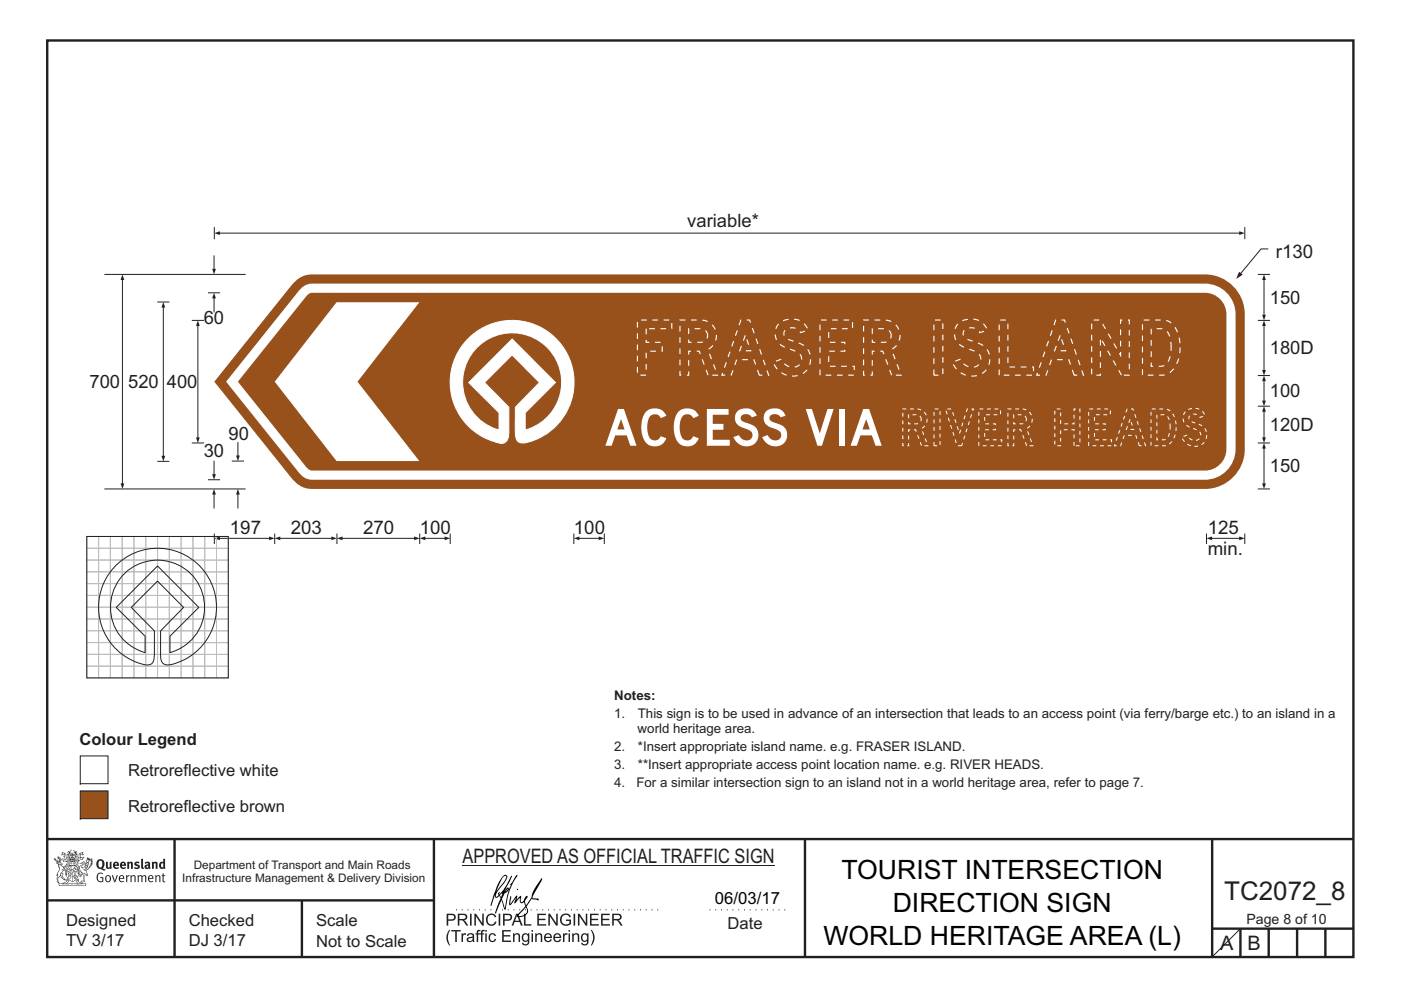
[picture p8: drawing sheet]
<svg xmlns="http://www.w3.org/2000/svg" width="297mm" height="210mm" viewBox="0 0 297 210" stroke-linecap="round" stroke-linejoin="round" font-family="sans-serif">
<g fill="none" stroke="#231f20" stroke-width=".51">
<path d="M10 8.6h276.9v194.4h-276.9zM10 178h277M37 178v25M92 178v25M170.7 177.9v25M257 178v25M10 191h82M64 191v12M257 197h30M263 197v6M269 197v6M275 197v6"/>
<path d="M281 197v6"/>
</g>
<path d="M96.7 193h43.3M150.4 193h16.9" fill="none" stroke="#231f20" stroke-width=".21" stroke-dasharray=".2 1" stroke-linecap="butt"/>
<path d="M98.1 183.5h66.1" fill="none" stroke="#231f20" stroke-width=".21"/>
<g fill="#231f20">
<path d="M21.1 182.6a.94 .94 0 0 0 .2 1.4 .84 .84 0 0 0 0-1.5zM20.7 182.5a.92 .92 0 0 1 1.2-.1 .92 .92 0 0 1 .2 1.2l-.3 .6 .6 .2-.1 .2-.6-.1a1.41 1.41 0 0 1-1.3-1.2z" fill-rule="evenodd"/>
<path d="M22.5 182.8l.4-.1v1.2l.1 .1 .3-.1v-1.1h.3l.1 1.4a1.26 1.26 0 0 1-1.2-.1z" fill-rule="evenodd"/>
<path d="M24.5 183.1l-.1 .3h.4l-.1-.3zM24.1 183a.66 .66 0 0 1 .9-.1 .66 .66 0 0 1 .2 .8h-.8v.2a.42 .42 0 0 0 .7 0l.1 .2a.79 .79 0 0 1-1.1 0 .79 .79 0 0 1 0-1.1z" fill-rule="evenodd"/>
<path d="M26 183.1l-.1 .3h.4l-.1-.3zM25.6 183a.66 .66 0 0 1 .9-.1 .66 .66 0 0 1 .2 .8h-.8v.2a.42 .42 0 0 0 .6 0l.2 .2a.79 .79 0 0 1-1.1 0 .79 .79 0 0 1 0-1.1z" fill-rule="evenodd"/>
<path d="M26.9 182.8l.4-.1v.2a.46 .46 0 0 1 .5-.1 .46 .46 0 0 1 .4 .4v1.1h-.4v-1l-.1-.2-.3 .1v1.1h-.4z" fill-rule="evenodd"/>
<path d="M28.6 183l.5-.3 .5 .2-.1 .2h-.5l-.1 .2a.56 .56 0 0 1 .7 .6 .56 .56 0 0 1-.8 .4l-.4-.1 .2-.3 .4 .1 .2-.1-.6-.4z" fill-rule="evenodd"/>
<path d="M29.9 182.2l.4-.1v1.8l.2 .4h-.3l-.2-.2z" fill-rule="evenodd"/>
<path d="M31.1 183.7v.3l.3-.1v-.3zM30.7 183a.67 .67 0 0 1 .6-.2 .67 .67 0 0 1 .5 .5l.1 .8-.2 .3-.2-.2a.5 .5 0 0 1-.7 0 .5 .5 0 0 1 0-.7l.6-.1v-.3l-.6 .1z" fill-rule="evenodd"/>
<path d="M32.2 182.8l.3-.1 .1 .2a.46 .46 0 0 1 .5-.1 .46 .46 0 0 1 .3 .4v1.1h-.4v-1l-.1-.2-.3 .1v1.1h-.4z" fill-rule="evenodd"/>
<path d="M34.3 183.1l-.1 .7 .2 .2 .2-.1v-.7zM34.6 182.1l.4 .1 .1 2.1-.4-.1a.71 .71 0 0 1-1-.6 .71 .71 0 0 1 .9-.7z" fill-rule="evenodd"/>
<path d="M20.8 185.3l.7-.2 .4 .2-.2 .1a.69 .69 0 0 0-.8 .1 .69 .69 0 0 0-.1 .9l.2 .4 .5 .1h.2v-.7h-.4l-.1-.2h.7v1a.96 .96 0 0 1-1.2-.1 .96 .96 0 0 1-.2-1.1z" fill-rule="evenodd"/>
<path d="M22.6 185.9a.57 .57 0 0 0-.1 .7 .57 .57 0 0 0 .6 .3 .7 .7 0 0 0-.2-1.1zM22.5 185.8a.69 .69 0 0 1 1.1 .6 .69 .69 0 0 1-1.1 .5 1.04 1.04 0 0 1 0-1.1z" fill-rule="evenodd"/>
<path d="M23.7 185.7l.2-.1 .4 1.3 .4-1.3h.3l-.6 1.5h-.2z" fill-rule="evenodd"/>
<path d="M25.6 185.8l-.2 .4h.7l-.2-.4zM25.4 185.8a.59 .59 0 0 1 .7-.1 .59 .59 0 0 1 .2 .7h-.9a.45 .45 0 0 0 .3 .5 .45 .45 0 0 0 .5-.1l.1 .1a.74 .74 0 0 1-1-.1 .74 .74 0 0 1 .1-1z" fill-rule="evenodd"/>
<path d="M26.7 185.7l.2-.1 .1 .2 .5-.2-.1 .3-.4 .2v1h-.2z" fill-rule="evenodd"/>
<path d="M27.6 185.7l.2-.1 .1 .2a.45 .45 0 0 1 .5-.2 .45 .45 0 0 1 .3 .4v1.1h-.2v-1.1l-.2-.2-.4 .2v1.1h-.2z" fill-rule="evenodd"/>
<path d="M29.1 185.7l.3-.1v.2l.4-.2 .4 .3 .3-.3a.37 .37 0 0 1 .5 .4v1.1h-.2v-1.1l-.2-.2-.4 .2v1.1h-.2v-1.1l-.2-.2-.4 .2v1.1h-.2z" fill-rule="evenodd"/>
<path d="M31.8 185.8l-.2 .4h.7l-.2-.4zM31.5 185.8a.59 .59 0 0 1 .8-.1 .59 .59 0 0 1 .2 .7h-.9a.45 .45 0 0 0 .3 .5 .45 .45 0 0 0 .5-.1l.1 .1a.74 .74 0 0 1-1-.1 .74 .74 0 0 1 0-1z" fill-rule="evenodd"/>
<path d="M32.9 185.7l.2-.1 .1 .2a.45 .45 0 0 1 .4-.2 .45 .45 0 0 1 .4 .4v1.1h-.2v-1.1l-.2-.2-.4 .2v1.1h-.3z" fill-rule="evenodd"/>
<path d="M34.5 185.3l.2-.1v.4h.4l-.1 .2h-.3v1v.1h.3l-.1 .2-.4-.1v-1.2h-.2v-.2h.2z" fill-rule="evenodd"/>
<path d="M13.2 180.9l.5 .1-.6 .3 .3-.3zM13.7 181.2l.3 .1 .1 1 .3-.5 .1 .5h-.2l-.1 .3-.7 .1v-.3l-.4-.1 .3-.1 .6 .2-.4-.7h.2zM13.2 180.7v.4l-.3 .2 .3 .1 .4-.2 .1 .4-.3 .2h.2l.2 .5-.4-.2-.4 .1 .5 .6 .2-.1 .8 .1-.6 .6 .2 .1 .6-.2-.1-.3 .3-.2h-.2l-.1 .4-.5 .2 .5-.7h-.5l.6-.2-.4 .1 .3-.3-.1-.6-.1-.1-.3 .5v-.2a.8 .8 0 0 0-.9-1.1z" fill-rule="evenodd"/>
<path d="M17 181.1l.5-.2-.3 .2 .4 .2zM16.8 181.2h.1l.1 .9 .3-.2 .4-.1-.3 .3v.2h-.4l-.3 .3-.1-.3-.3-.1 .1-.1-.1-.4 .4 .6 .1-.1zM16.3 181.5l-.1 .9 .4 .1h-.6l.6 .1-.2 .1h-.3l.4 .4h-.2v.3l-.5-.8 .5 1 .4-.6-.4-.2 .9-.5 .2 .1 .4-.5 .1-.2-.8 .2-.1-.7 .4 .2 .5-.2-.4-.2 .2-.2a.88 .88 0 0 0-1 1.2z" fill-rule="evenodd"/>
<path d="M15.5 182.9l.3 .2h-.2v.3v-.3h-.2l.2-.1z" fill-rule="evenodd"/>
<path d="M15.1 182.9l.2 .2h-.2v.3v-.3h-.2h.2z" fill-rule="evenodd"/>
<path d="M14.9 182.8h.9l.1 .7-.3 .1-.8-.1zM14.8 182.4l-.2 1.2h1.4l-.2-1.2-.1 .2h-.8z" fill-rule="evenodd"/>
<path d="M14.9 184.5v.2l.3-.1-.1-.2zM14.4 183.8l.2 .2-.3 .2v.5l.2 .1 .3-.1-.4-.4 .3 .1h.4l-.2-.4 .2-.2zM14.3 183.7h.9a.5 .5 0 0 0 .1 .8l-.3 .3a.47 .47 0 0 1-.7-.1 .47 .47 0 0 1 0-.6l.1-.1z" fill-rule="evenodd"/>
<path d="M15.6 184.2l.1-.1a.33 .33 0 0 1 .5-.2 .33 .33 0 0 1 .1 .5l-.3-.1 .2-.2h-.4l-.1 .1h.2l.1 .3h.3v.2h-.6l.1-.1-.3-.1zM15.5 184.2l-.1 .4h.2l-.1 .2h.9v-.2a.44 .44 0 0 0 0-.7 .44 .44 0 0 0-.7 .1z" fill-rule="evenodd"/>
<path d="M15.7 185.7l.4 .1zM15.9 185.2l.1 .4h-.2zM15.9 185.1l-.3 .7-.3 .2a.98 .98 0 0 1 1.1 .1z" fill-rule="evenodd"/>
<path d="M15.6 186l.3 .2v-.2h.2l-.2 .5v-.2l-.3 .1 .2-.2z" fill-rule="evenodd"/>
<path d="M15 185.3l.1 .1-.2 .3zM14.6 185.9h.4a.22 .22 0 0 1-.2 .3 .22 .22 0 0 1-.2-.3zM14.5 185.3l.2 .4zM14.6 185.8l.4 .1zM14.7 185.2l.2 .1-.1 .4zM14.4 185.2l.1 .5a.36 .36 0 0 0 0 .5 .36 .36 0 0 0 .5 0 .36 .36 0 0 0 .1-.5 .41 .41 0 0 0-.1-.5 .41 .41 0 0 0-.6 0z" fill-rule="evenodd"/>
<path d="M14.6 184.1l.2 .2z" fill-rule="evenodd"/>
<path d="M18.3 183.4l.1-.1v.4l-.5 .4z" fill-rule="evenodd"/>
<path d="M17.5 182.9l.2-.1 .3 .2-.7 .8-.1 .3 .3 .1a1.07 1.07 0 0 0 .7-.9l.4-.3v.2a1.36 1.36 0 0 1-1 1.3 1.32 1.32 0 0 0 1.2-1.6l.5-.7-.2 .5 .4-.2-.4 .4 .4-.2-.4 .4h.4l-.5 .2h.4l-.4 .2h.4l-.4 .1 .1 .1h-.2l.1 .2-.2 .1a.82 .82 0 0 1-1 .6l.3 .1 .5 .9-.3 .1-.2-.4-.4-.2 .1 1.8 .2 .1-.6 .2-.2-.2 .5-.1v-.2a2.24 2.24 0 0 0-.7-2.1v-.3a.69 .69 0 0 1 .6-.9l.1-.2zM16.6 184.5l.5 1.3 .1-.8 .2 .3-.3 .7-.4-.8h-.1l.1-.2zM18.5 182.2l.1 .3 .2-.2v.3l.2-.3v.2l-.8 .6zM16.8 183.2l.7-.1 .1 .2a.87 .87 0 0 0-.8 .6 .87 .87 0 0 0 .2 .9l.2 .4-.1 .5-.3-1.1-.2-.1-.1 .1 .1 .2-.2 .4 .3 .1 .2 .7h.3l.3-.6a1.62 1.62 0 0 1 .1 1.4h-.3l-.2 .3h.2l.1 .2 .2-.2h.5l-.2-.3-.1-1.5 .2 .1a.4 .4 0 0 0 .2 .3 .4 .4 0 0 0 .5 0l-.5-1 .8-.6 .1-.3h.3l-.1-.1 .3-.3h-.2l.2-.3-.1 .1 .1-.3-.1 .1 .1-.4h-.1l.1-.3v-.1l-.2 .2-.1-.4-.2 .4-.1-.4-.1 .2-.2-.3v.3l-.2-.4-.4 1.6a.58 .58 0 0 1-.8 .6l.7-.8v-.4h-.4z" fill-rule="evenodd"/>
<path d="M18.2 185.4l.3 .1z" fill-rule="evenodd"/>
<path d="M12.5 187.4h5.7l-.1 .4h-5.5zM13.5 187.4l.5-.3 .4-.4v.1l.1 .1-.3 .4zM14 186.6l.3-.1-.2 .3zM16.3 186.7l.4 .4 .5 .3h-.6l-.3-.3-.1-.2zM16.4 186.5l.2 .1-.1 .2zM12.4 187.4l.1 .5h5.7l.1-.5-.8-.1-.6-.2-.3-.2 .1-.5a.47 .47 0 0 0-.6 .4 .47 .47 0 0 0 .4 .6h-2.3a.47 .47 0 0 0 .4-.6 .47 .47 0 0 0-.6-.4l.1 .5-.3 .2-.6 .2z" fill-rule="evenodd"/>
<path d="M13.3 187.6v.1zM13.3 187.5l-.1 .3h.2z" fill-rule="evenodd"/>
<path d="M13.5 187.5l.1 .2 .1-.2v.2z" fill-rule="evenodd"/>
<path d="M13.9 187.5l.1 .2zM13.8 187.5v.3l.2-.1v-.1z" fill-rule="evenodd"/>
<path d="M14.2 187.6l.1 .1zM14.2 187.5l-.1 .3h.3z" fill-rule="evenodd"/>
<path d="M14.4 187.5h.2l.1 .3h-.3z" fill-rule="evenodd"/>
<path d="M15.1 187.6v.1zM15.1 187.5l-.1 .3h.2z" fill-rule="evenodd"/>
<path d="M15.3 187.5h.2l-.1 .3z" fill-rule="evenodd"/>
<path d="M15.8 187.5h.2l-.1 .3z" fill-rule="evenodd"/>
<path d="M16.1 187.5l.1 .3z" fill-rule="evenodd"/>
<path d="M16.3 187.5l.1 .2zM16.3 187.5v.3l.2-.1v-.1z" fill-rule="evenodd"/>
<path d="M16.6 187.5h.2v.3h-.2z" fill-rule="evenodd"/>
<path d="M16.9 187.5l.1 .3h-.1z" fill-rule="evenodd"/>
<path d="M17.1 187.5l.1 .3z" fill-rule="evenodd"/>
<path d="M17.3 187.5l.1 .3z" fill-rule="evenodd"/>
<path d="M14.9 182.1a.71 .71 0 0 1 .9 .1zM15.6 182.2l.2 .2zM15 182.2l.3 .1zM14.8 182.3l.1 .1zM15.2 181.9h.3zM15.2 181.3h.1v.2zM15.2 181h.2v.2zM15.3 181.6l.1 .2h-.2zM15.4 181.3l.1 .2zM15 181.3l.1 .1-.1 .1zM15.6 181.3h.1v.2zM14.4 180.6l-.3 .3 .5-.2v.4h-.3l-.1 .6 .2-.5 .3 .9v.4h1.2v-.4l.4-.9 .2 .3-.2-.5-.2 .1v-.4l.4 .2-.3-.4-.2 .3-.5-.6v.1a.41 .41 0 0 1 .3 .3 .41 .41 0 0 1-.1 .5l.1-.2a1 1 0 0 1 0 1.1l-.2-.1-.1-.3h.4l-.2-.2 .2-.3-.3 .1v-.4l-.3 .2-.2-.2 .1 .4-.4-.1 .1 .3-.1 .2h.4l-.1 .3-.3 .1a.93 .93 0 0 1 .1-1.1l.1 .3v-.4h-.2l.4-.6-.5 .5-.1-.2z" fill-rule="evenodd"/>
<path d="M12.4 183.4l.4 .1 .6 .5v.2a.83 .83 0 0 1 .6 1.2v-.2a.75 .75 0 0 0-1-.8l.4 .2-.6 .7-.1 .5a.95 .95 0 0 0-.3 1.3l-.1-.1a.77 .77 0 0 1 .1-1.1l-.1-.5-.1 .1 .2-.5a1.31 1.31 0 0 0 0-1.6zM13 185.2l.3 .1-.1 .8 .5 .4-.2-.1a.68 .68 0 0 1-.6-.8zM12.1 183a.68 .68 0 0 1 1 .3l-.5 .1-.1-.3zM11.4 182.1a1.19 1.19 0 0 0 1 .8h-.5l.4 .4 .1 .6a.9 .9 0 0 1-.2 1.2l-.3 .5h.3v.2a1.04 1.04 0 0 0-.1 1.2l.2 .3 .3-.1-.1-.1a.8 .8 0 0 1 .2-1.2l.1-.2a.89 .89 0 0 0 1.1 .9l-.6-.6 .1-.8-.3-.1 .4-.5 .4 .3 .1 .8a1.01 1.01 0 0 0-.3-1.4l.3-.6-.4 .4a.41 .41 0 0 1 .4-.5h-.1l-.5 .2-.5-.4h.3a.5 .5 0 0 0-.5-.5l.3-.4-.3 .2 .3-.4-.1-.3-.1 .4-.1-.6-.1 .3-.1-.5-.1 .3-.3-.2 .3 .3-.3-.1a.62 .62 0 0 1 .5 .9l-.1-.4v.4l-.3-.1v-.4l-.1 .3-.1-.3-.1 .2-.1-.5-.1 .3-.1-.4v.4z" fill-rule="evenodd"/>
<path d="M12.6 183.1l.1-.1 .2 .2z" fill-rule="evenodd"/>
<path d="M14 183.6h2.7v1l-.1-.9h-2.5v1.2h2.5v-.3v.6v-.2h-1.2v1.9a2.13 2.13 0 0 0 1.3-1.7 1.69 1.69 0 0 1-1.6 1.8l-.6-.4-.4-.6-.1-1.2v.6l.4 .8 .9 .7v-1.9h-1.2z" fill-rule="evenodd"/>
<circle cx="17.7" cy="182.9" r=".08"/>
</g>
<path d="M94.7 193.8h1a.77 .77 0 0 1 .9 .7 .77 .77 0 0 1-.9 .8h-.7v1h-.3zM95 194.1v.9h.7a.47 .47 0 0 0 .6-.5 .47 .47 0 0 0-.6-.4zM97.1 193.8h1.1a.7 .7 0 0 1 .9 .6 .7 .7 0 0 1-.7 .8l.9 1.1h-.4l-.4-.5a.9 .9 0 0 0-1.1-.6v1.1h-.3zM97.4 194.1v.8h.7a.44 .44 0 0 0 .6-.3 .44 .44 0 0 0-.5-.5zM99.7 193.8h.3v2.5h-.3zM100.6 193.8h.3l1.3 2v-2h.4v2.5h-.4l-1.3-2v2h-.3zM103.4 194a1.1 1.1 0 0 1 1.8 .5l-.3 .1a.82 .82 0 0 0-1.1-.5 .82 .82 0 0 0-.4 1.1 .78 .78 0 0 0 .7 .9 .78 .78 0 0 0 .8-.7l.4 .1a1.17 1.17 0 0 1-1.5 .8 1.17 1.17 0 0 1-.8-1.5zM105.7 193.8h.4v2.5h-.4zM106.7 193.8h.9a.77 .77 0 0 1 1 .7 .77 .77 0 0 1-1 .8h-.6v1h-.3zM107 194.1v.9h.6a.47 .47 0 0 0 .6-.5 .47 .47 0 0 0-.6-.4zM109.4 193.8h.4l1 2.5h-.3l-.3-.7h-1.1l-.3 .7h-.3zM109.6 194.1l-.4 1.2h.9zM111.1 193.8h.3v2.2h1.3v.3h-1.6zM113.9 193.8h1.8v.3h-1.4v.8h1.3v.3h-1.3v.8h1.5v.3h-1.9zM116.3 193.8h.3l1.3 2v-2h.3v2.5h-.3l-1.3-2v2h-.3zM119.1 194a1.15 1.15 0 0 1 1.9 .5l-.3 .1a.91 .91 0 0 0-1.2-.4 .91 .91 0 0 0-.4 1.3 .98 .98 0 0 0 1.6 .3v-.5h-.7v-.3h1.1v1a1.37 1.37 0 0 1-2 0 1.37 1.37 0 0 1 0-2zM121.6 193.8h.3v2.5h-.3zM122.5 193.8h.4l1.3 2v-2h.3v2.5h-.3l-1.3-2v2h-.4zM125.1 193.8h1.8v.3h-1.5v.8h1.4v.3h-1.4v.8h1.6v.3h-1.9zM127.4 193.8h1.9v.3h-1.5v.8h1.4v.3h-1.4v.8h1.5v.3h-1.9zM129.8 193.8h1.1a.7 .7 0 0 1 .9 .6 .7 .7 0 0 1-.7 .8l.9 1.1h-.4l-.3-.5a.9 .9 0 0 0-1.2-.6v1.1h-.3zM130.1 194.1v.8h.7a.44 .44 0 0 0 .7-.3 .44 .44 0 0 0-.6-.5zM95.3 197.2h.2l-.4 .7a2.89 2.89 0 0 0 .4 2.6h-.2a2.55 2.55 0 0 1 0-3.3zM95.7 197.3h2v.3h-.8v2.2h-.4v-2.2h-.8zM97.9 198h.2v.2l.2-.2 .4-.1 .2 .1-.2 .3a.41 .41 0 0 0-.4 .1 .41 .41 0 0 0-.1 .4v1h-.3zM99.1 198.2a.83 .83 0 0 1 1.1-.2 .83 .83 0 0 1 .3 1l.1 .8h-.3l-.1-.2a.66 .66 0 0 1-.9 .3 .66 .66 0 0 1-.2-.9l1.1-.4a.46 .46 0 0 0-.4-.4 .46 .46 0 0 0-.5 .3h-.3zM99.4 199.1a.32 .32 0 0 0 0 .4 .32 .32 0 0 0 .4 .1l.4-.3v-.4zM101.2 197.4l.7-.1-.1 .2-.4 .2v.3h.3v.2h-.3v1.6h-.3v-1.6h-.3v-.2h.3zM102.1 197.4l.7-.1-.1 .2-.4 .2v.3h.3v.2h-.3v1.6h-.3v-1.6h-.3v-.2h.3zM102.9 197.3h.3v.3h-.3zM102.9 198h.3v1.8h-.3zM103.9 198.1a.78 .78 0 0 1 1.2 .4h-.3a.5 .5 0 0 0-.6-.3 .5 .5 0 0 0-.3 .7 .5 .5 0 0 0 .3 .6 .5 .5 0 0 0 .7-.4l.3 .1a.85 .85 0 0 1-1.2 .6 .85 .85 0 0 1-.4-1.3zM106.5 197.3h1.8v.3h-1.5v.7h1.4v.3h-1.4v.9h1.5v.3h-1.8zM108.8 198h.3v.2a.65 .65 0 0 1 .7-.3 .65 .65 0 0 1 .5 .8v1.1h-.4v-1.1a.45 .45 0 0 0-.5-.5 .45 .45 0 0 0-.3 .6v1h-.3zM110.9 198.1l.5-.2 .5 .3v-.2h.3v1.5a.8 .8 0 0 1-.5 1 .8 .8 0 0 1-1-.6l.3 .1a.52 .52 0 0 0 .7 .2 .52 .52 0 0 0 .2-.6 .88 .88 0 0 1-1.2-.3 .88 .88 0 0 1 .2-1.2zM111.1 198.3a.6 .6 0 0 0-.1 .9 .6 .6 0 0 0 .9 0 .61 .61 0 0 0 0-.7 .61 .61 0 0 0-.8-.2zM112.7 197.3h.3v.3h-.3zM112.7 198h.3v1.8h-.3zM113.5 198h.3v.2a.65 .65 0 0 1 .8-.3 .65 .65 0 0 1 .4 .8v1.1h-.3v-1.1a.45 .45 0 0 0-.6-.5 .45 .45 0 0 0-.3 .6v1h-.3zM115.6 198.2a.85 .85 0 0 1 1-.2 .85 .85 0 0 1 .4 1h-1.3a.53 .53 0 0 0 .4 .6 .53 .53 0 0 0 .6-.4h.3a.91 .91 0 0 1-1.3 .5 .91 .91 0 0 1-.3-1.3zM115.8 198.3l-.1 .4h1l-.4-.5zM117.5 198.2a.85 .85 0 0 1 1.1-.2 .85 .85 0 0 1 .4 1h-1.4a.53 .53 0 0 0 .4 .6 .53 .53 0 0 0 .7-.4h.3a.91 .91 0 0 1-1.3 .5 .91 .91 0 0 1-.3-1.3zM117.8 198.3l-.2 .4h1.1l-.4-.5zM119.4 198h.2v.2l.2-.2 .4-.1 .2 .1-.2 .3a.41 .41 0 0 0-.4 .1 .41 .41 0 0 0-.1 .4v1h-.3zM120.5 197.3h.4v.3h-.4zM120.5 198h.4v1.8h-.4zM121.3 198h.3v.2a.65 .65 0 0 1 .8-.3 .65 .65 0 0 1 .4 .8v1.1h-.3v-1.1a.45 .45 0 0 0-.5-.5 .45 .45 0 0 0-.4 .6v1h-.3zM123.4 198.1l.6-.2 .5 .3v-.2h.3v1.5a.8 .8 0 0 1-.6 1 .8 .8 0 0 1-1-.6l.3 .1a.52 .52 0 0 0 .7 .2 .52 .52 0 0 0 .3-.6 .88 .88 0 0 1-1.2-.3 .88 .88 0 0 1 .1-1.2zM123.6 198.3a.6 .6 0 0 0-.1 .9 .6 .6 0 0 0 .9 0 .61 .61 0 0 0 0-.7 .61 .61 0 0 0-.8-.2zM125.2 197.2h.3a2.55 2.55 0 0 1 0 3.3h-.3a2.92 2.92 0 0 0 0-3.3z" fill="#231f20"/>
<g fill="#000">
<path d="M107.5 188.6l.2-.1-.5 .6zM106.3 189.5l.3 .1-.3 .7-.3-.4zM106.8 185.9l.5-.1a9.3 9.3 0 0 1-2 3.2l-.1 .2 1-2.5zM106.5 185.9a14.7 14.7 0 0 0-2.2 5l-.3 1.1 .1 .2 .8-2.4a.42 .42 0 0 0 .2 .6 .42 .42 0 0 0 .6-.2l.2-.2 .2 .5-1.1 3.2h.2l1.1-2.8 .6 1.9 .2 .2 .2-.5a13.5 13.5 0 0 1 2-6.2l.4-.6-.1-.1-1.6 2.1 .4-.1a14.9 14.9 0 0 0-1.3 5.1l-.4-1.2a1.39 1.39 0 0 1 .2-1.8l.1-.2a.92 .92 0 0 0 .8-1.2 .75 .75 0 0 0-.7 .7l-.2 .2 1.6-3.4-.1-.1-.4 .7a10.5 10.5 0 0 1-2.2 3.3l.2-.4a.32 .32 0 0 0-.4 .1 .32 .32 0 0 0 .1 .5l-.5 .3a3.2 3.2 0 0 1 1.1-2.2l.5-.6a2.49 2.49 0 0 0 .7-1.7l-.3-.2z" fill-rule="evenodd"/>
<path d="M109.6 188.5l.3 .3h-.3z" fill-rule="evenodd"/>
<path d="M111.5 192.4a1.15 1.15 0 0 1 .1 1.3 1.15 1.15 0 0 1-1.2 .6h-.5zM108.1 190.1l-.2 1.6 .3 .3 1.2-1.5-.3 1.1 1.1-1.2a.94 .94 0 0 0 .4 1.2l.5-.3 .3 .9-1.2 1.3a.98 .98 0 0 0-.5 1 1.9 1.9 0 0 0 2.3-1.3l-.1-.3a1.02 1.02 0 0 1 .3-1.4l.5-.9 1.5 .3-.2-.5v.3l-1.1-.2v-.3l2-3.5 .1-.3-.1-.1-1.8 2.7a6.6 6.6 0 0 1-1.5 3l-.2-.2a1.01 1.01 0 0 1 .4-1.4l.1-.3-.3-.1-.3 .4-.2 .6-.5 .4-.2-.4 .1-.9-.2-.1-.8 .9 .2-.9-.1-.1-1.4 1.8 .2-1.4v-.2z" fill-rule="evenodd"/>
</g>
<path d="M17 160.3v5.9h5.9v-5.9z" fill-rule="evenodd" fill="#fff" stroke="#231f20" stroke-width=".21"/>
<path d="M17 167.8v5.8h5.9v-5.8z" fill-rule="evenodd" fill="#99511c" stroke="#231f20" stroke-width=".21"/>
<path d="M46.5 49.4h216.4M263 197l-6 6" fill="none" stroke="#231f20" stroke-width=".21"/>
<g fill="#231f20">
<path d="M45.4 49.4l1.2-.3v.7z"/>
<path d="M262.7 49.1l1.2 .3-1.2 .4z"/>
</g>
<path d="M45.4 48.2v2.5" fill="none" stroke="#231f20" stroke-width=".21"/>
<path d="M62.5 59.7a5 5 0 0 1 3.7-1.5h189.3a8.5 8.5 0 0 1 8.4 8.5v28.6a8.5 8.5 0 0 1-8.4 8.4h-189.3a5.5 5.5 0 0 1-4.6-2.5l-16.2-20.2z" fill-rule="evenodd" fill="#99511c"/>
<path d="M64 61a3.1 3.1 0 0 1 2.2-.8h189.3a6.5 6.5 0 0 1 6.5 6.5v28.6a6.5 6.5 0 0 1-6.5 6.5h-189.3a3.7 3.7 0 0 1-3-1.8l-15.3-19z" fill-rule="evenodd" fill="#fff"/>
<path d="M65.2 62.6l.6-.4 .4-.1h189.3a4.6 4.6 0 0 1 4.5 4.6v28.6a4.6 4.6 0 0 1-4.5 4.5h-189.3a1.85 1.85 0 0 1-1.5-1l-14.3-17.8z" fill-rule="evenodd" fill="#99511c"/>
<g fill="#fff">
<path d="M71.4 64.1h17.5l-13.1 16.9 13.1 16.8h-17.5l-13.2-16.8z" fill-rule="evenodd"/>
<path d="M98.9 72.2a13.1 13.1 0 0 0 7 21.7 1.48 1.48 0 0 0 1.9-1.5l.1-6-5.2-5.3 5.9-5.8 5.8 5.8-5.1 5.3v5.2a1.84 1.84 0 0 0 1.9 2.3 13.1 13.1 0 0 0 8.8-19.3 13.1 13.1 0 0 0-21.1-2.4zM101.6 73.3a10.5 10.5 0 0 1 16.2 2.8 10.5 10.5 0 0 1-6.4 15.1l-.1-3.7 6.5-6.4-9.2-9.2-9.2 9.2 6.4 6.4v3.7a10.5 10.5 0 0 1-4.2-17.9z" fill-rule="evenodd"/>
</g>
<path d="M98.9 72.2a13.1 13.1 0 0 1 21.1 2.4 13.1 13.1 0 0 1-8.9 19.3 1.84 1.84 0 0 1-1.8-2.3v-5.2l5.1-5.3-5.8-5.8-5.9 5.8 5.2 5.3v5.4a1.92 1.92 0 0 1-1.2 2.1h-.8a13.1 13.1 0 0 1-7-21.7zM101.6 73.3a10.5 10.5 0 0 1 16.2 2.8 10.5 10.5 0 0 1-6.4 15.1l-.1-3.7 6.5-6.4-9.2-9.2-9.2 9.2 6.4 6.4v3.7a10.5 10.5 0 0 1-4.2-17.9z" fill="none" stroke="#fff" stroke-width=".21"/>
<path d="M58.2 113.2v2.2M59.3 114.2h11.1" fill="none" stroke="#231f20" stroke-width=".21"/>
<g fill="#231f20">
<path d="M70.3 113.8l1.1 .4-1.1 .4z"/>
<path d="M58.2 114.2l1.2-.4v.8z"/>
</g>
<path d="M49.2 97.8h2.5M50.4 93.8v3" fill="none" stroke="#231f20" stroke-width=".21"/>
<path d="M50 96.6h.8l-.4 1.2z" fill="#231f20"/>
<path d="M50.4 104.7v3.2" fill="none" stroke="#231f20" stroke-width=".21"/>
<path d="M50.4 103.7l.4 1.2h-.8z" fill="#231f20"/>
<path d="M42 69v23.9M44.1 62.1h2.6M40.7 94h2.5M44.1 101.8h2.6" fill="none" stroke="#231f20" stroke-width=".21"/>
<g fill="#231f20">
<path d="M42 68l.3 1.1h-.7z"/>
<path d="M41.6 92.8h.7l-.3 1.2z"/>
</g>
<path d="M268.9 52.8h-1.5l-4.8 5.7M40.7 68h2.5" fill="none" stroke="#231f20" stroke-width=".21"/>
<path d="M262.7 57.6l.8 .7-1.4 .9z" fill="#231f20"/>
<path d="M263.9 48.2v2.5M266.7 68h2.6M266.7 86.2h2.6M268 95v7.7" fill="none" stroke="#231f20" stroke-width=".21"/>
<g fill="#231f20">
<path d="M267.6 102.5h.8l-.4 1.2z"/>
<path d="M268 94l.4 1.1h-.8z"/>
</g>
<path d="M268 59.2v7.7M266.7 94h2.6" fill="none" stroke="#231f20" stroke-width=".21"/>
<g fill="#231f20">
<path d="M267.6 66.8h.8l-.4 1.2z"/>
<path d="M268 58.2l.4 1.2h-.8z"/>
</g>
<path d="M268 87.2v5.7" fill="none" stroke="#231f20" stroke-width=".21"/>
<g fill="#231f20">
<path d="M268 86.2l.4 1.1h-.8z"/>
<path d="M267.6 92.8h.8l-.4 1.2z"/>
</g>
<path d="M266.7 58.2h2.6M266.7 79.7h2.6M268 69v9.6" fill="none" stroke="#231f20" stroke-width=".21"/>
<g fill="#231f20">
<path d="M268 68l.4 1.1h-.8z"/>
<path d="M267.6 78.5h.8l-.4 1.2z"/>
</g>
<path d="M268 80.7v4.4" fill="none" stroke="#231f20" stroke-width=".21"/>
<g fill="#231f20">
<path d="M268 79.7l.4 1.1h-.8z"/>
<path d="M267.6 85h.8l-.4 1.2z"/>
</g>
<path d="M72.5 114.2h15.5" fill="none" stroke="#231f20" stroke-width=".21"/>
<g fill="#231f20">
<path d="M87.8 113.8l1.2 .4-1.2 .4z"/>
<path d="M71.4 114.2l1.2-.4v.8z"/>
</g>
<path d="M45.4 113.2v2.2M71.4 113.2v2.2M95.5 113.2v2.2M256.8 114.2h6.1" fill="none" stroke="#231f20" stroke-width=".21"/>
<g fill="#231f20">
<path d="M262.7 113.8l1.2 .4-1.2 .4z"/>
<path d="M255.8 114.2l1.2-.4v.8z"/>
</g>
<path d="M45.4 97.7v3M89 113.2v2.2M255.8 113.2v2.2M263.9 113.2v2.2" fill="none" stroke="#231f20" stroke-width=".21"/>
<path d="M45 100.6h.8l-.4 1.2z" fill="#231f20"/>
<path d="M34.6 65.1v31.7M33.3 97.9h2.6" fill="none" stroke="#231f20" stroke-width=".21"/>
<g fill="#231f20">
<path d="M34.6 64.1l.4 1.1h-.8z"/>
<path d="M34.2 96.7h.8l-.4 1.2z"/>
</g>
<path d="M45.4 104.7v3.2" fill="none" stroke="#231f20" stroke-width=".21"/>
<path d="M45.4 103.7l.4 1.2h-.8z" fill="#231f20"/>
<path d="M45.4 54.2v3M33.3 64.1h2.6M266.7 103.7h2.6" fill="none" stroke="#231f20" stroke-width=".21"/>
<path d="M45 57h.8l-.4 1.2z" fill="#231f20"/>
<path d="M45.4 63.1v3.2" fill="none" stroke="#231f20" stroke-width=".21"/>
<path d="M45.4 62.1l.4 1.2h-.8z" fill="#231f20"/>
<path d="M46.5 114.2h10.7" fill="none" stroke="#231f20" stroke-width=".21"/>
<g fill="#231f20">
<path d="M57.1 113.8l1.1 .4-1.1 .4z"/>
<path d="M45.4 114.2l1.2-.4v.8z"/>
</g>
<path d="M26 59.2v43.5M22.1 103.7h30" fill="none" stroke="#231f20" stroke-width=".21"/>
<g fill="#231f20">
<path d="M26 58.2l.4 1.2h-.8z"/>
<path d="M25.6 102.5h.8l-.4 1.2z"/>
</g>
<path d="M22.1 58.2h30M90 114.2h4.4" fill="none" stroke="#231f20" stroke-width=".21"/>
<g fill="#231f20">
<path d="M89 114.2l1.2-.4v.8z"/>
<path d="M94.3 113.8l1.2 .4-1.2 .4z"/>
</g>
<path d="M121.7 113.2v2.2M122.7 114.2h4.4M128.1 113.2v2.2" fill="none" stroke="#231f20" stroke-width=".21"/>
<g fill="#231f20">
<path d="M121.7 114.2l1.1-.4v.8z"/>
<path d="M126.9 113.8l1.2 .4-1.2 .4z"/>
</g>
<g fill="none" stroke="#bbbdc0" stroke-width=".21">
<path d="M18.4 113.8h2.5v2.5h-2.5zM18.4 116.3h2.5v2.5h-2.5zM18.4 118.8h2.5v2.5h-2.5zM20.9 113.8h2.5v2.5h-2.5zM20.9 116.3h2.5v2.5h-2.5zM20.9 118.8h2.5v2.5h-2.5zM23.4 113.8h2.5v2.5h-2.5zM23.4 116.3h2.5v2.5h-2.5zM23.4 118.8h2.5v2.5h-2.5zM25.9 113.8h2.5v2.5h-2.5zM25.9 116.3h2.5v2.5h-2.5zM25.9 118.8h2.5v2.5h-2.5z"/>
<path d="M28.4 113.8h2.5v2.5h-2.5zM28.4 116.3h2.5v2.5h-2.5zM28.4 118.8h2.5v2.5h-2.5zM30.9 113.8h2.5v2.5h-2.5zM30.9 116.3h2.5v2.5h-2.5zM30.9 118.8h2.5v2.5h-2.5zM33.4 113.8h2.5v2.5h-2.5zM33.4 116.3h2.5v2.5h-2.5zM33.4 118.8h2.5v2.5h-2.5zM35.9 113.8h2.5v2.5h-2.5zM35.9 116.3h2.5v2.5h-2.5zM35.9 118.8h2.5v2.5h-2.5z"/>
<path d="M38.4 113.8h2.5v2.5h-2.5zM38.4 116.3h2.5v2.5h-2.5zM38.4 118.8h2.5v2.5h-2.5zM40.9 113.8h2.5v2.5h-2.5zM40.9 116.3h2.5v2.5h-2.5zM40.9 118.8h2.5v2.5h-2.5zM43.4 113.8h2.5v2.5h-2.5zM43.4 116.3h2.5v2.5h-2.5zM43.4 118.8h2.5v2.5h-2.5zM45.9 113.8h2.5v2.5h-2.5zM45.9 116.3h2.5v2.5h-2.5zM45.9 118.8h2.5v2.5h-2.5z"/>
<path d="M18.4 121.3h2.5v2.5h-2.5zM18.4 123.8h2.5v2.5h-2.5zM18.4 126.3h2.5v2.5h-2.5zM18.4 128.8h2.5v2.5h-2.5zM18.4 131.3h2.5v2.5h-2.5zM18.4 133.8h2.5v2.5h-2.5zM18.4 136.3h2.5v2.5h-2.5zM18.4 138.8h2.5v2.5h-2.5zM20.9 121.3h2.5v2.5h-2.5zM20.9 123.8h2.5v2.5h-2.5zM20.9 126.3h2.5v2.5h-2.5zM20.9 128.8h2.5v2.5h-2.5z"/>
<path d="M20.9 131.3h2.5v2.5h-2.5zM20.9 133.8h2.5v2.5h-2.5zM20.9 136.3h2.5v2.5h-2.5zM20.9 138.8h2.5v2.5h-2.5zM23.4 121.3h2.5v2.5h-2.5zM23.4 123.8h2.5v2.5h-2.5zM23.4 126.3h2.5v2.5h-2.5zM23.4 128.8h2.5v2.5h-2.5zM23.4 131.3h2.5v2.5h-2.5zM23.4 133.8h2.5v2.5h-2.5zM23.4 136.3h2.5v2.5h-2.5zM23.4 138.8h2.5v2.5h-2.5z"/>
<path d="M25.9 121.3h2.5v2.5h-2.5zM25.9 123.8h2.5v2.5h-2.5zM25.9 126.3h2.5v2.5h-2.5zM25.9 128.8h2.5v2.5h-2.5zM25.9 131.3h2.5v2.5h-2.5zM25.9 133.8h2.5v2.5h-2.5zM25.9 136.3h2.5v2.5h-2.5zM25.9 138.8h2.5v2.5h-2.5zM28.4 121.3h2.5v2.5h-2.5zM28.4 123.8h2.5v2.5h-2.5zM28.4 126.3h2.5v2.5h-2.5zM28.4 128.8h2.5v2.5h-2.5z"/>
<path d="M28.4 131.3h2.5v2.5h-2.5zM28.4 133.8h2.5v2.5h-2.5zM28.4 136.3h2.5v2.5h-2.5zM28.4 138.8h2.5v2.5h-2.5zM30.9 121.3h2.5v2.5h-2.5zM30.9 123.8h2.5v2.5h-2.5zM30.9 126.3h2.5v2.5h-2.5zM30.9 128.8h2.5v2.5h-2.5zM30.9 131.3h2.5v2.5h-2.5zM30.9 133.8h2.5v2.5h-2.5zM30.9 136.3h2.5v2.5h-2.5zM30.9 138.8h2.5v2.5h-2.5z"/>
<path d="M33.4 121.3h2.5v2.5h-2.5zM33.4 123.8h2.5v2.5h-2.5zM33.4 126.3h2.5v2.5h-2.5zM33.4 128.8h2.5v2.5h-2.5zM33.4 131.3h2.5v2.5h-2.5zM33.4 133.8h2.5v2.5h-2.5zM33.4 136.3h2.5v2.5h-2.5zM33.4 138.8h2.5v2.5h-2.5zM35.9 121.3h2.5v2.5h-2.5zM35.9 123.8h2.5v2.5h-2.5zM35.9 126.3h2.5v2.5h-2.5zM35.9 128.8h2.5v2.5h-2.5z"/>
<path d="M35.9 131.3h2.5v2.5h-2.5zM35.9 133.8h2.5v2.5h-2.5zM35.9 136.3h2.5v2.5h-2.5zM35.9 138.8h2.5v2.5h-2.5zM38.4 121.3h2.5v2.5h-2.5zM38.4 123.8h2.5v2.5h-2.5zM38.4 126.3h2.5v2.5h-2.5zM38.4 128.8h2.5v2.5h-2.5zM38.4 131.3h2.5v2.5h-2.5zM38.4 133.8h2.5v2.5h-2.5zM38.4 136.3h2.5v2.5h-2.5zM38.4 138.8h2.5v2.5h-2.5z"/>
<path d="M40.9 121.3h2.5v2.5h-2.5zM40.9 123.8h2.5v2.5h-2.5zM40.9 126.3h2.5v2.5h-2.5zM40.9 128.8h2.5v2.5h-2.5zM40.9 131.3h2.5v2.5h-2.5zM40.9 133.8h2.5v2.5h-2.5zM40.9 136.3h2.5v2.5h-2.5zM40.9 138.8h2.5v2.5h-2.5zM43.4 121.3h2.5v2.5h-2.5zM43.4 123.8h2.5v2.5h-2.5zM43.4 126.3h2.5v2.5h-2.5zM43.4 128.8h2.5v2.5h-2.5z"/>
<path d="M43.4 131.3h2.5v2.5h-2.5zM43.4 133.8h2.5v2.5h-2.5zM43.4 136.3h2.5v2.5h-2.5zM43.4 138.8h2.5v2.5h-2.5zM45.9 121.3h2.5v2.5h-2.5zM45.9 123.8h2.5v2.5h-2.5zM45.9 126.3h2.5v2.5h-2.5zM45.9 128.8h2.5v2.5h-2.5zM45.9 131.3h2.5v2.5h-2.5zM45.9 133.8h2.5v2.5h-2.5zM45.9 136.3h2.5v2.5h-2.5zM45.9 138.8h2.5v2.5h-2.5z"/>
<path d="M18.4 141.3h2.5v2.5h-2.5zM20.9 141.3h2.5v2.5h-2.5zM23.4 141.3h2.5v2.5h-2.5zM25.9 141.3h2.5v2.5h-2.5zM28.4 141.3h2.5v2.5h-2.5zM30.9 141.3h2.5v2.5h-2.5zM33.4 141.3h2.5v2.5h-2.5zM35.9 141.3h2.5v2.5h-2.5zM38.4 141.3h2.5v2.5h-2.5zM40.9 141.3h2.5v2.5h-2.5zM43.4 141.3h2.5v2.5h-2.5zM45.9 141.3h2.5v2.5h-2.5z"/>
</g>
<path d="M18.4 113.8h30v30h-30zM24.1 120.4a12.5 12.5 0 0 1 20.2 2.3 12.5 12.5 0 0 1-8.7 18.3l-.6-.1a2 2 0 0 1-1-2.1v-5l4.9-5-5.5-5.5-5.6 5.5 4.9 5v5.2a1.66 1.66 0 0 1-.6 1.8 1.66 1.66 0 0 1-1.9 .1 12.5 12.5 0 0 1-6.1-20.5zM26.2 121.9a10 10 0 0 1 15.8 1.8 10 10 0 0 1-6 14.7v-3.5l6.2-6.1-8.8-8.8-8.8 8.8 6.2 6.1v3.5a10 10 0 0 1-4.6-16.5z" fill="none" stroke="#231f20" stroke-width=".21"/>
<text font-size="16.2" fill="#fff" x="133.8" y="79.6">FRASER ISLAND</text>
<text font-size="10.8" fill="#fff" x="128.1" y="94.5">ACCESS VIA RIVER HEADS</text>
<g font-size="8" fill="#fff">
<text x="227.9" y="67.3">*</text>
<text x="201.3" y="102.8">**</text>
</g>
<g font-size="5.6" fill="#010202">
<text x="178.4" y="186.5">TOURIST INTERSECTION</text>
<text x="189.3" y="193.5">DIRECTION SIGN</text>
<text x="174.6" y="200.4">WORLD HERITAGE AREA (L)</text>
</g>
<text font-size="5.5" fill="#231f20" x="259.6" y="190.9">TC2072_8</text>
<g font-size="4.2" fill="#231f20">
<text x="98.1" y="183">APPROVED AS OFFICIAL TRAFFIC SIGN</text>
<text x="258.7" y="201.6">A</text>
<text x="264.5" y="201.6">B</text>
</g>
<g font-size="4" fill="#231f20">
<text x="270.5" y="54.6">r130</text>
<text x="48.7" y="113.4">197</text>
<text x="61.6" y="113.4">203</text>
<text x="77" y="113.4">270</text>
<text x="89" y="113.4">100</text>
<text x="121.7" y="113.4">100</text>
<text x="256.1" y="113.4">125</text>
<text x="256.1" y="117.8">min.</text>
</g>
<g font-size="3.9" fill="#231f20">
<text x="145.7" y="48.2">variable*</text>
<text x="269.2" y="64.5">150</text>
<text x="43.2" y="68.8">60</text>
<text x="269.2" y="75.2">180D</text>
<text x="19" y="82.3">700</text>
<text x="27.2" y="82.3">520</text>
<text x="35.4" y="82.3">400</text>
<text x="269.2" y="84.3">100</text>
<text x="48.5" y="93.3">90</text>
<text x="269.2" y="91.4">120D</text>
<text x="43.2" y="96.9">30</text>
<text x="269.2" y="100.2">150</text>
</g>
<text font-size="3.6" fill="#010202" x="151.6" y="191.8">06/03/17</text>
<g font-size="3.5" fill="#231f20">
<text x="16.9" y="158">Colour Legend</text>
<text x="27.1" y="164.6">Retroreflective white</text>
<text x="27.1" y="172.3">Retroreflective brown</text>
<text x="14" y="196.4">Designed</text>
<text x="40" y="196.4">Checked</text>
<text x="67" y="196.4">Scale</text>
<text x="154.3" y="197">Date</text>
<text x="14" y="200.8">TV 3/17</text>
<text x="40" y="200.8">DJ 3/17</text>
<text x="67" y="200.8">Not to Scale</text>
</g>
<text font-size="3" fill="#231f20" x="264.3" y="196">Page 8 of 10</text>
<g font-size="2.8" fill="#231f20">
<text x="130.2" y="148.5">Notes:</text>
<text x="130.2" y="152.3">1.</text>
<text x="135.2" y="155.5">world heritage area.</text>
<text x="135.2" y="152.3">This sign is to be used in advance of an intersection that leads to an access point (via ferry/barge etc.) to an island in a</text>
<text x="130.2" y="159.3">2.</text>
<text x="135.2" y="159.3">*Insert appropriate island name. e.g. FRASER ISLAND.</text>
<text x="130.2" y="163">3.</text>
<text x="130.2" y="166.8">4.</text>
<text x="134.9" y="166.8">For a similar intersection sign to an island not in a world heritage area, refer to page 7.</text>
<text x="135.2" y="163">**Insert appropriate access point location name. e.g. RIVER HEADS.</text>
</g>
<g font-size="2.5" fill="#231f20">
<text x="41.1" y="184.3">Department of Transport and Main Roads</text>
<text x="38.6" y="187.1">Infrastructure Management &amp; Delivery Division</text>
</g>
</svg>
